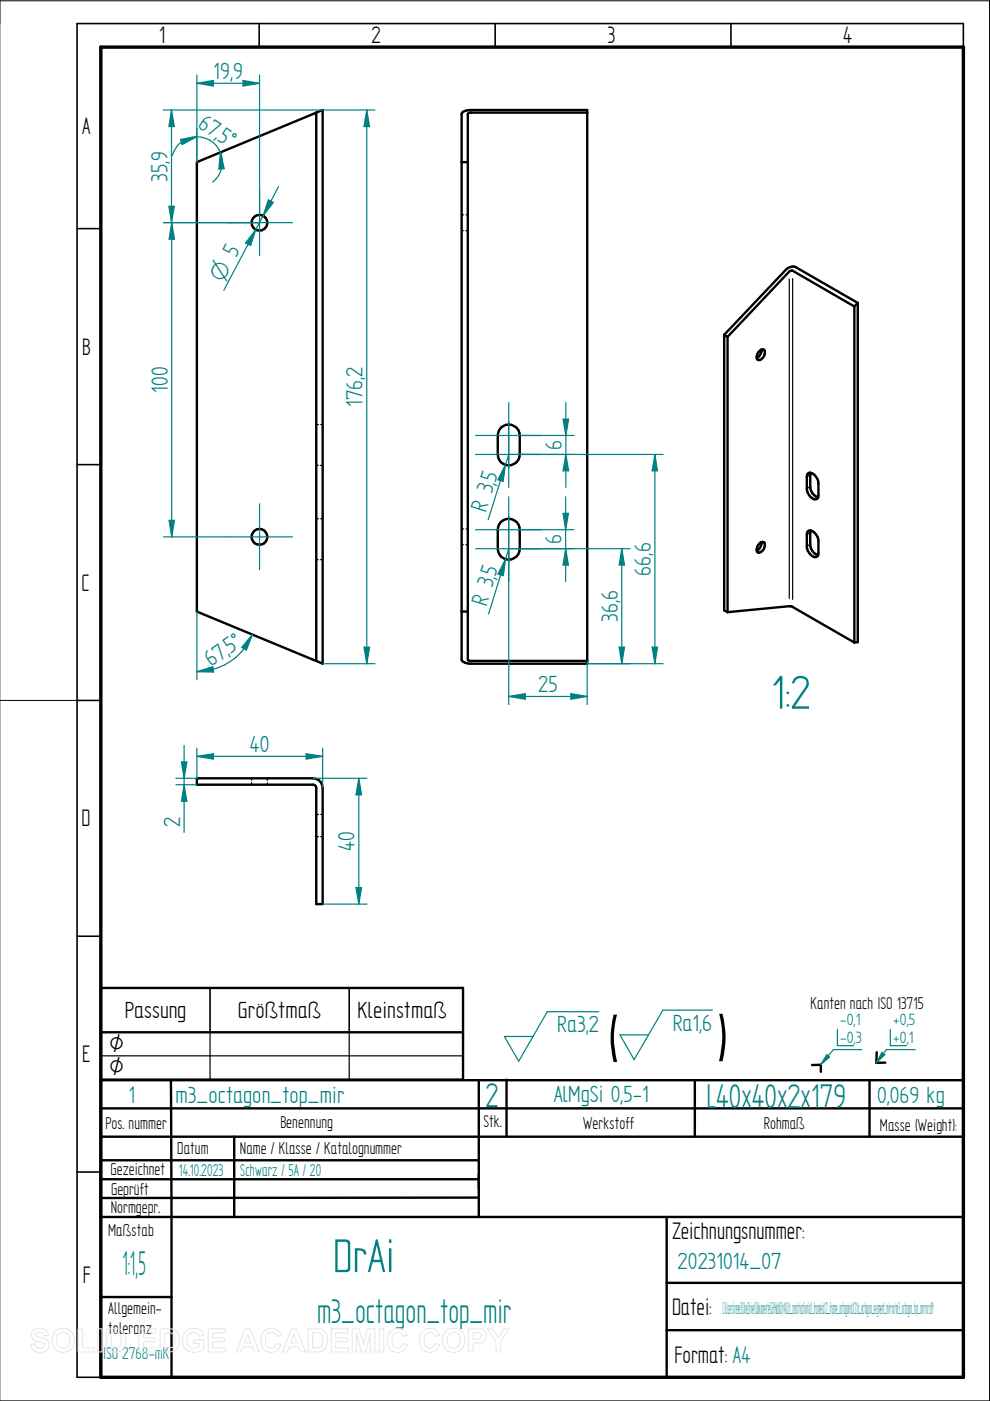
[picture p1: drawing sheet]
<svg xmlns="http://www.w3.org/2000/svg" width="210mm" height="297mm" viewBox="0 0 210 297" stroke-linecap="round" stroke-linejoin="round" font-family="sans-serif">
<path d="M0 0v297h209.8v-296.8h-209.8M0 148.5h16.3" fill="none" stroke="#000" stroke-width=".21"/>
<path d="M54.9 5v5M105 5v5M155 5v5M204.3 10v-5h-188v287h5.1M16.3 48.5h5.1M16.3 98.5h5.1M16.3 148.5h5.1M16.3 198.5h5.1M44.5 209.5v9.4M74 209.5v9.4M16.3 248.5h5.1" fill="none" stroke="#000" stroke-width=".34"/>
<path d="M21.4 10h182.9v282h-182.9z" fill="none" stroke="#000" stroke-width=".72"/>
<g fill="none" stroke="#000" stroke-width=".51">
<path d="M21.4 218.9h76.8M21.4 209.5h76.8v19.4h-76.8zM21.4 229h182.9v63h-182.9zM21.4 235h182.9M36.2 229l.2 63M101.5 229v28.9M107.4 228.9v12M147.3 229v12M174 225.8h-1.8M174 225.7v1.5M184.4 229v12M185.9 223.1l-.1 2.2h1.9"/>
<path d="M21.4 258h182.9M21.4 241h182.9M21.4 250h79.9M21.4 246h79.9M49.7 241v17M101.3 253.9l-79.9 .1M141.4 258v34M21.4 275h15M141.4 272h62.9M141.4 282h62.9"/>
</g>
<circle cx="38.4" cy="292" r=".25" fill="#000"/>
<path d="M44.5 218.9v10M74 218.9v10M21.4 223.9h76.8" fill="none" stroke="#000" stroke-width=".25"/>
<path d="M176.7 222.5l-2.7 3.2" fill="none" stroke="#008080" stroke-width=".25"/>
<path d="M175.3 223.6l.6 .5-1.9 1.6z" fill="#008080"/>
<path d="M177.5 218.3v3.4h3.5M175.3 223.6l.6 .5-1.9 1.6zM176.7 222.5h6M187.9 222.5l-2.1 2.8" fill="none" stroke="#008080" stroke-width=".25"/>
<path d="M187 223.1l.6 .5-1.8 1.7z" fill="#008080"/>
<path d="M41.7 15.9v18.5M51.5 17.1l3.5 .6-3.5 .5zM55 15.9v38.3M48 47.2h14M48 113.8h14M55 106.8v14M127 214.5h-11l-6 10.5-3.1-5.2h6.1M151 214.2h-10.5l-6 10.5-3.1-5.3h6.1M188.8 218.3v3.4h3.4M187 223.1l.6 .5-1.8 1.7zM187.9 222.5h6.2" fill="none" stroke="#008080" stroke-width=".25"/>
<g fill="none" stroke="#000" stroke-width=".51">
<path d="M67.1 23.9l1.3-.6v117.4l-1.3-.6M67.1 23.9l-25.4 10.5v95.3l25.4 10.4M67.1 23.9v116.2M97.9 34.4h1.3M98 23.9a2.62 2.62 0 0 1 1.9-.6h24.6v117.4h-24.6a2.04 2.04 0 0 1-2-.8zM124.5 23.9h-24.6l-.7 .3v115.7l.3 .2h25M153.5 71v58.4l.8 .4M153.5 71l.8 .4M154.3 71.4v58.4M161 74.4l.3-.2 .6-.1a1.45 1.45 0 0 1-1.1 2.2 .91 .91 0 0 1-.1-1.5zM161.5 74.1a1.86 1.86 0 0 1-1.1 1.8M181.1 65v71.2"/>
<path d="M181.1 65l-13.2-7.6-.6 .2-13 13.8M181.9 64.2l-13.1-7.5a1.78 1.78 0 0 0-2.2 .5l-13.1 13.8M181.9 64.2v71.9l-.8 .1M181.9 64.2l-.8 .8M106.2 90.7a2.34 2.34 0 0 1 2.6-.5 2.34 2.34 0 0 1 1.4 2.1v4.1a2.33 2.33 0 0 1-2.3 2.3 2.33 2.33 0 0 1-2.4-2.3v-4.1l.3-1.1zM106.2 110.7a2.34 2.34 0 0 1 2.6-.5 2.34 2.34 0 0 1 1.4 2.1v4a2.33 2.33 0 0 1-2.3 2.4 2.33 2.33 0 0 1-2.4-2.4v-4l.3-1.1zM161 115.2l.3-.2 .6-.1a1.49 1.49 0 0 1-1.1 2.3 .97 .97 0 0 1-.1-1.6zM161.5 114.9a1.78 1.78 0 0 1-1.1 1.8M171.3 112.6a1.56 1.56 0 0 1 2 1.2 8.8 8.8 0 0 1 .2 3.8 .72 .72 0 0 1-1.2 .3 2.67 2.67 0 0 1-1.2-2.1v-2.4zM171.3 100.4a1.56 1.56 0 0 1 2 1.2l.2 .9v2.9a.88 .88 0 0 1-.8 .5 .88 .88 0 0 1-.8-.5 2.59 2.59 0 0 1-.8-1.9v-2.4zM171.9 100.2l-.1 .5a4.9 4.9 0 0 0 .5 3.9l.8 .7 .3 .2M171.9 112.5a8.5 8.5 0 0 0 .1 3.9 2.18 2.18 0 0 0 1.4 1.3"/>
<path d="M97.9 129.7h1.3M154.3 129.8l13.6-1.2 13.2 7.6M41.7 165h24.7a2.03 2.03 0 0 1 2 2v24.7h-1.3l-.1-25-.6-.3h-24.7z"/>
<circle cx="55" cy="47.2" r="1.67"/>
<circle cx="55" cy="113.8" r="1.67"/>
</g>
<g fill="none" stroke="#000" stroke-width=".25">
<path d="M97.9 48.9h.4M97.9 45.6h.4M98.8 48.9h.4M98.8 45.6h.4M167.3 59.2v67.7M168.1 59.1v68M67.1 98.7h.4M67.1 90h.4M67.9 98.7h.5M68 90h.4M67.1 118.7h.4M67.1 110h.4"/>
<path d="M67.9 118.7h.5M68 110h.4M97.9 115.5h.4M97.9 112.1h.4M98.8 115.5h.4M98.8 112.1h.4M171.6 113.1l-.4 .1M171.6 115.5l-.4 .2M171.6 103.3l-.4 .2M171.6 100.8l-.4 .2M53.3 165v.4M53.3 165.9v.5"/>
<path d="M56.7 165v.5M56.7 165.9v.5M67.1 172.7h.4M67.1 177.4h.4M68 172.7h.4M68 177.4h.4"/>
</g>
<path d="M51.5 17.1l3.5 .6-3.5 .5z" fill="#008080"/>
<path d="M41.7 17.7l3.6-.6v1.1z" fill="none" stroke="#008080" stroke-width=".25"/>
<path d="M41.7 17.7l3.6-.6v1.1z" fill="#008080"/>
<path d="M41.7 17.7h13.3M59.1 39.6l-11.6 22M56.9 42.4l1.1 .5-2.2 2.9z" fill="none" stroke="#008080" stroke-width=".25"/>
<path d="M56.9 42.4l1.1 .5-2.2 2.9z" fill="#008080"/>
<path d="M54.2 48.7l-1.1 3.4-1-.6z" fill="none" stroke="#008080" stroke-width=".25"/>
<path d="M54.2 48.7l-1.1 3.4-1-.6z" fill="#008080"/>
<path d="M34.7 47.2h20.3M36.4 47.2l.6 3.5h-1.1zM34.7 113.8h13.3" fill="none" stroke="#008080" stroke-width=".25"/>
<path d="M36.4 47.2l.6 3.5h-1.1z" fill="#008080"/>
<path d="M35.9 110.3h1.1l-.6 3.5z" fill="none" stroke="#008080" stroke-width=".25"/>
<path d="M35.9 110.3h1.1l-.6 3.5z" fill="#008080"/>
<path d="M34.6 23.3h33.8M34.6 47.2h20.4M35.8 43.7h1.2l-.6 3.5zM36.4 47.2v66.6" fill="none" stroke="#008080" stroke-width=".25"/>
<path d="M35.8 43.7h1.2l-.6 3.5z" fill="#008080"/>
<path d="M36.4 23.3l.6 3.5h-1.2z" fill="none" stroke="#008080" stroke-width=".25"/>
<path d="M36.4 23.3l.6 3.5h-1.2z" fill="#008080"/>
<path d="M36.4 23.3v23.9M41.7 27.2v7.2M46.7 32.3l.8 3.5-1.1 .1z" fill="none" stroke="#008080" stroke-width=".25"/>
<path d="M46.7 32.3l.8 3.5-1.1 .1z" fill="#008080"/>
<path d="M38.3 29.5l3.4-.5-3.1 1.6z" fill="none" stroke="#008080" stroke-width=".25"/>
<path d="M38.3 29.5l3.4-.5-3.1 1.6z" fill="#008080"/>
<path d="M36.6 32.9a5.4 5.4 0 0 1 8.2-3 5.4 5.4 0 0 1 .3 8.7M41.7 129.7v14.4M41.7 142.4l3.4-1 .2 1.1z" fill="none" stroke="#008080" stroke-width=".25"/>
<path d="M41.7 142.4l3.4-1 .2 1.1z" fill="#008080"/>
<path d="M53.5 134.5l-1.3 3.3-.9-.6z" fill="none" stroke="#008080" stroke-width=".25"/>
<path d="M53.5 134.5l-1.3 3.3-.9-.6z" fill="#008080"/>
<path d="M100.8 92.3h21M100.8 96.4h21M107.9 85.3v18M119.4 88.9h1.2l-.6 3.4zM100.8 116.3h14.1M100.8 112.3h14.1M107.9 105.3v18M53.5 134.5a12.8 12.8 0 0 1-11.8 7.9" fill="none" stroke="#008080" stroke-width=".25"/>
<path d="M119.4 88.9h1.2l-.6 3.4z" fill="#008080"/>
<path d="M120 96.4l.6 3.4h-1.2z" fill="none" stroke="#008080" stroke-width=".25"/>
<path d="M120 96.4l.6 3.4h-1.2z" fill="#008080"/>
<path d="M120 85.3v18M110.2 116.3h11.5M110.2 112.3h11.5M119.9 116.3l.6 3.5h-1.1z" fill="none" stroke="#008080" stroke-width=".25"/>
<path d="M119.9 116.3l.6 3.5h-1.1z" fill="#008080"/>
<path d="M119.4 108.8h1.1l-.6 3.5z" fill="none" stroke="#008080" stroke-width=".25"/>
<path d="M119.4 108.8h1.1l-.6 3.5z" fill="#008080"/>
<path d="M107.1 98.6l-.4 3.5-1.1-.4zM107.9 96.4l-4.4 13.8M119.9 105.3v18" fill="none" stroke="#008080" stroke-width=".25"/>
<path d="M107.1 98.6l-.4 3.5-1.1-.4z" fill="#008080"/>
<path d="M107.2 118.5l-.5 3.5-1.1-.3zM107.9 116.3l-4.3 13.9" fill="none" stroke="#008080" stroke-width=".25"/>
<path d="M107.2 118.5l-.5 3.5-1.1-.3z" fill="#008080"/>
<path d="M107.9 116.3h25.7M131.8 116.3l.6 3.5h-1.1zM124.5 140.7h9.1" fill="none" stroke="#008080" stroke-width=".25"/>
<path d="M131.8 116.3l.6 3.5h-1.1z" fill="#008080"/>
<path d="M131.3 137.2h1.1l-.6 3.5z" fill="none" stroke="#008080" stroke-width=".25"/>
<path d="M131.3 137.2h1.1l-.6 3.5z" fill="#008080"/>
<path d="M107.9 96.4h32.7M131.8 116.3v24.4M138.3 137.2h1.1l-.5 3.5zM124.5 140.7h16.1" fill="none" stroke="#008080" stroke-width=".25"/>
<path d="M138.3 137.2h1.1l-.5 3.5z" fill="#008080"/>
<path d="M138.9 96.4l.5 3.4h-1.1z" fill="none" stroke="#008080" stroke-width=".25"/>
<path d="M138.9 96.4l.5 3.4h-1.1z" fill="#008080"/>
<path d="M138.9 96.4v44.3M107.9 116.3v33.1M107.9 147.7l3.5-.6v1.2zM124.5 140.1v9.3" fill="none" stroke="#008080" stroke-width=".25"/>
<path d="M107.9 147.7l3.5-.6v1.2z" fill="#008080"/>
<path d="M121 147.1l3.5 .6-3.5 .6z" fill="none" stroke="#008080" stroke-width=".25"/>
<path d="M121 147.1l3.5 .6-3.5 .6z" fill="#008080"/>
<path d="M68.4 23.3h11.1M77.2 137.2h1.2l-.6 3.5zM68.4 140.7h11.1M107.9 147.7h16.6" fill="none" stroke="#008080" stroke-width=".25"/>
<path d="M77.2 137.2h1.2l-.6 3.5z" fill="#008080"/>
<path d="M77.8 23.3l.6 3.5h-1.2z" fill="none" stroke="#008080" stroke-width=".25"/>
<path d="M77.8 23.3l.6 3.5h-1.2z" fill="#008080"/>
<path d="M77.8 23.3v117.4M41.7 158.6v6.4M68.4 158.6v8.4M41.7 160.4l3.6-.6v1.2z" fill="none" stroke="#008080" stroke-width=".25"/>
<path d="M41.7 160.4l3.6-.6v1.2z" fill="#008080"/>
<path d="M64.9 159.8l3.5 .6-3.5 .6z" fill="none" stroke="#008080" stroke-width=".25"/>
<path d="M64.9 159.8l3.5 .6-3.5 .6z" fill="#008080"/>
<path d="M41.7 160.4h26.7M66.4 165h11.4M76.1 165l.6 3.5h-1.2zM68.4 191.7h9.4" fill="none" stroke="#008080" stroke-width=".25"/>
<path d="M76.1 165l.6 3.5h-1.2z" fill="#008080"/>
<path d="M75.5 188.2h1.2l-.6 3.5z" fill="none" stroke="#008080" stroke-width=".25"/>
<path d="M75.5 188.2h1.2l-.6 3.5z" fill="#008080"/>
<path d="M37.3 166.4h4.4M37.3 165h4.4M39 166.4l.6 3.5h-1.1zM76.1 165v26.7" fill="none" stroke="#008080" stroke-width=".25"/>
<path d="M39 166.4l.6 3.5h-1.1z" fill="#008080"/>
<path d="M38.5 161.5h1.1l-.6 3.5z" fill="none" stroke="#008080" stroke-width=".25"/>
<path d="M38.5 161.5h1.1l-.6 3.5z" fill="#008080"/>
<path d="M39 158v18.5" fill="none" stroke="#008080" stroke-width=".25"/>
<g fill="none" stroke="#e6e6e6" stroke-width=".21">
<path d="M7 282.1a2.33 2.33 0 0 1 2.9 .2l.3 .9h-.9a.91 .91 0 0 0-.7-.7 .91 .91 0 0 0-1 .5l.1 .3 .5 .2a2.12 2.12 0 0 1 2.2 1.4 1.76 1.76 0 0 1-2.4 1.8l-.7-.2-.6-.7-.2-.8 .9-.1a1.05 1.05 0 0 0 .9 1 1.05 1.05 0 0 0 1.1-.7 1.7 1.7 0 0 0-1.6-.8 1.39 1.39 0 0 1-.8-2.3zM11.7 282.3a2.47 2.47 0 0 1 3.1-.2 2.47 2.47 0 0 1 .8 3 2.4 2.4 0 0 1-3 1.5 2.4 2.4 0 0 1-1.5-3.1zM12.4 282.9a1.39 1.39 0 0 1 1.7-.3 1.39 1.39 0 0 1 .7 1.5 1.41 1.41 0 0 1-1.4 1.8 1.41 1.41 0 0 1-1.4-1.8l.1-.7zM16.6 281.8h.9v4h2.5v.8h-3.4zM20.7 281.7h.9v4.9h-.9zM20.7 286.6h.1M22.6 281.7h1.8a2.2 2.2 0 0 1 2.3 2.8 2.05 2.05 0 0 1-2.3 2.1h-1.8zM23.6 282.6a1.8 1.8 0 0 1 1.9 .5 2.03 2.03 0 0 1-.4 2.6l-1.5 .1zM29.4 281.7h3.6v.9h-2.6v1h2.5v.9h-2.5v1.3h2.7v.8h-3.7zM34 281.7h1.7a2.2 2.2 0 0 1 2.3 2.8 2.05 2.05 0 0 1-2.2 2.1h-1.8zM34.9 282.6a1.8 1.8 0 0 1 2 .5 2.03 2.03 0 0 1-.5 2.6l-1.5 .1zM39.3 282.3a2.56 2.56 0 0 1 3.6 .2l.3 .6-1 .2a1.36 1.36 0 0 0-1.6-.7 1.36 1.36 0 0 0-1 1.5 1.55 1.55 0 0 0 .8 1.6 1.55 1.55 0 0 0 1.8-.2v-.6h-1.1v-.9h2.1v2a2.7 2.7 0 0 1-4.5-1.2 2.79 2.79 0 0 1 .6-2.5z"/>
<path d="M44.2 281.7h3.6v.9h-2.7v1h2.5v.9h-2.5v1.3h2.7v.8h-3.6zM52 281.7h1l2 4.9h-1.1l-.4-1.1h-2l-.4 1.1h-1zM52.5 282.9l.7 1.8h-1.4zM55.9 282.3a2.15 2.15 0 0 1 3.6 .8l-.9 .2a1.24 1.24 0 0 0-1.6-.7 1.24 1.24 0 0 0-.7 1.5 1.25 1.25 0 0 0 .5 1.6 1.25 1.25 0 0 0 1.6-.3l.2-.6 1 .3a2.19 2.19 0 0 1-2.6 1.6 2.19 2.19 0 0 1-1.7-2.5l.1-.9zM61.8 281.7h1l2 4.9h-1l-.5-1.1h-2l-.4 1.1h-1zM62.3 282.9l.7 1.8h-1.4zM65.3 281.7h1.8a2.2 2.2 0 0 1 2.3 2.8 2.05 2.05 0 0 1-2.3 2.1h-1.8zM66.3 282.6a1.8 1.8 0 0 1 1.9 .5 2.03 2.03 0 0 1-.4 2.6l-1.5 .1zM70.2 281.7h3.6v.9h-2.6v1h2.5v.9h-2.5v1.3h2.7v.8h-3.7zM74.7 281.7h1.5l.8 3.4 .9-3.4h1.6v4.9h-1v-3.9l-1 3.9h-.9l-1-3.9v3.9h-.9zM80.4 281.7h1v4.9h-1zM80.4 286.6h.1"/>
<path d="M82.7 282.3a2.15 2.15 0 0 1 3.7 .8l-1 .2a1.24 1.24 0 0 0-1.6-.7 1.24 1.24 0 0 0-.7 1.5 1.25 1.25 0 0 0 .5 1.6 1.25 1.25 0 0 0 1.6-.3l.3-.6 .9 .3a2.19 2.19 0 0 1-2.6 1.6 2.19 2.19 0 0 1-1.7-2.5l.1-.9zM89.5 282.3a2.15 2.15 0 0 1 3.7 .8l-1 .2a1.24 1.24 0 0 0-1.5-.7 1.24 1.24 0 0 0-.8 1.5 1.25 1.25 0 0 0 .5 1.6 1.25 1.25 0 0 0 1.6-.3l.3-.6 .9 .3a2.19 2.19 0 0 1-2.5 1.6 2.19 2.19 0 0 1-1.8-2.5l.1-.9zM94.5 282.3a2.47 2.47 0 0 1 3.1-.2 2.47 2.47 0 0 1 .8 3 2.4 2.4 0 0 1-3 1.5 2.4 2.4 0 0 1-1.5-3.1zM95.2 282.9a1.39 1.39 0 0 1 1.7-.3 1.39 1.39 0 0 1 .7 1.5 1.41 1.41 0 0 1-1.4 1.8 1.41 1.41 0 0 1-1.4-1.8l.1-.7zM99.4 281.7h1.5a1.58 1.58 0 0 1 2 .8 1.58 1.58 0 0 1-.6 2.1l-.8 .1-1.2 .1v1.8h-.9zM100.3 282.6h.5a.87 .87 0 0 1 1.3 .8l-.5 .4-1.3 .1zM103.3 281.7h1.2l1.2 2 1.1-2h1.1l-1.8 2.9v2h-.9v-2z"/>
</g>
<g font-size="16.1">
<text x="128.8" y="225.1">(</text>
<text x="151.9" y="224.9">)</text>
</g>
<g font-size="11.3" fill="#008080">
<text x="163.6" y="150.2">1:2</text>
<text x="70.6" y="269.7">DrAi</text>
</g>
<g font-size="8.2" fill="#008080">
<text x="103" y="234.6">2</text>
<text x="149.8" y="235">L40x40x2x179</text>
<text x="26" y="270.4">1:1,5</text>
<text x="67.2" y="280.5">m3_octagon_top_mir</text>
</g>
<g font-size="5.7">
<text x="33.8" y="9.2">1</text>
<text x="78.8" y="9.2">2</text>
<text x="128.8" y="9.2">3</text>
<text x="178.8" y="9.2">4</text>
<text x="17.4" y="28.4">A</text>
<text x="17.4" y="75.2">B</text>
<text x="17.3" y="125.2">C</text>
<text x="17.3" y="175.2">D</text>
<text x="17.4" y="225.2">E</text>
<text x="142.5" y="262.7">Zeichnungsnummer:</text>
<text x="17.6" y="271.9">F</text>
<text x="142.5" y="278.7">Datei:</text>
<text x="143" y="289">Format: A4</text>
</g>
<text font-size="5.7" fill="#008080" x="27.3" y="233.8">1</text>
<g font-size="5.6" fill="#008080">
<text x="45.2" y="16.8">19,9</text>
<text x="41.7" y="26.8" transform="rotate(34 41.7 26.8)">67,</text>
<text x="45.9" y="29.6" transform="rotate(34 45.9 29.6)">5°</text>
<text x="35.5" y="38.6" transform="rotate(-90 35.5 38.6)">35,9</text>
<text x="35.6" y="83.3" transform="rotate(-90 35.6 83.3)">100</text>
<text x="76.9" y="86.3" transform="rotate(-90 76.9 86.3)">176,2</text>
<text x="119.1" y="95.4" transform="rotate(-90 119.1 95.4)">6</text>
<text x="105" y="102.4" transform="rotate(-73 105 102.4)">5</text>
<text x="103" y="108.8" transform="rotate(-73 103 108.8)">R 3,</text>
<text x="119.1" y="115.4" transform="rotate(-90 119.1 115.4)">6</text>
<text x="105.1" y="122.4" transform="rotate(-73 105.1 122.4)">5</text>
<text x="138" y="122" transform="rotate(-90 138 122)">66,6</text>
<text x="103.1" y="128.7" transform="rotate(-73 103.1 128.7)">R 3,</text>
<text x="131" y="131.9" transform="rotate(-90 131 131.9)">36,6</text>
<text x="44.8" y="141.5" transform="rotate(-34 44.8 141.5)">67,</text>
<text x="48.9" y="138.7" transform="rotate(-34 48.9 138.7)">5°</text>
<text x="114.1" y="146.8">25</text>
<text x="53" y="159.5">40</text>
<text x="38.2" y="175.3" transform="rotate(-90 38.2 175.3)">2</text>
<text x="75.2" y="180.4" transform="rotate(-90 75.2 180.4)">40</text>
<text x="118.2" y="218.9">Ra3,2</text>
<text x="142.6" y="218.5">Ra1,6</text>
<text x="37.2" y="233.9">m3_octagon_top_mir</text>
<text x="117.4" y="233.6">AlMgSi 0,5-1</text>
<text x="186" y="233.8">0,069 kg</text>
<text x="143.7" y="269">20231014_07</text>
</g>
<g font-size="5.6">
<text x="26.5" y="215.9">Passung</text>
<text x="50.4" y="215.9">Größtmaß</text>
<text x="75.8" y="215.9">Kleinstmaß</text>
<text x="23.2" y="223.1">Ø</text>
<text x="23.2" y="228">Ø</text>
</g>
<text font-size="5.4" fill="#008080" x="47.2" y="60" transform="rotate(-62 47.2 60)">O 5</text>
<g font-size="4.1">
<text x="171.9" y="214">Kanten nach ISO 13715</text>
<text x="22.4" y="239.4">Pos. nummer</text>
<text x="59.4" y="239.2">Benennung</text>
<text x="102.5" y="239">Stk.</text>
<text x="123.7" y="239.4">Werkstoff</text>
<text x="161.9" y="239.3">Rohmaß</text>
<text x="186.6" y="239.7">Masse (Weight):</text>
<text x="37.6" y="244.8">Datum</text>
<text x="50.9" y="244.7">Name / Klasse / Katalognummer</text>
<text x="23.4" y="249.2">Gezeichnet</text>
<text x="23.5" y="257.2">Normgepr.</text>
<text x="23.5" y="253.3">Geprüft</text>
<text x="22.9" y="262.1">Maßstab</text>
<text x="22.9" y="278.6">Allgemein-</text>
<text x="22.9" y="282.7">toleranz</text>
</g>
<g font-size="4.1" fill="#008080">
<text x="37.9" y="249.3">14.10.2023</text>
<text x="50.9" y="249.3">Schwarz / 5A / 20</text>
<text x="153.2" y="278.6">C:\Users\rene3\OneDrive\Dokumente\GitHub\DrAI\2d_construction\a1_frame\a1.2_frame_octagon\a1.2.1a_octogon_segment_mirror\m3_octagon_top_mirror.dft</text>
<text x="21.8" y="288">ISO 2768-mK</text>
</g>
<g font-size="3.9" fill="#008080">
<text x="178.1" y="217.4">-0,1</text>
<text x="178.1" y="221.1">-0,3</text>
<text x="189.4" y="217.4">+0,5</text>
<text x="189.4" y="221.1">+0,1</text>
</g>
</svg>
